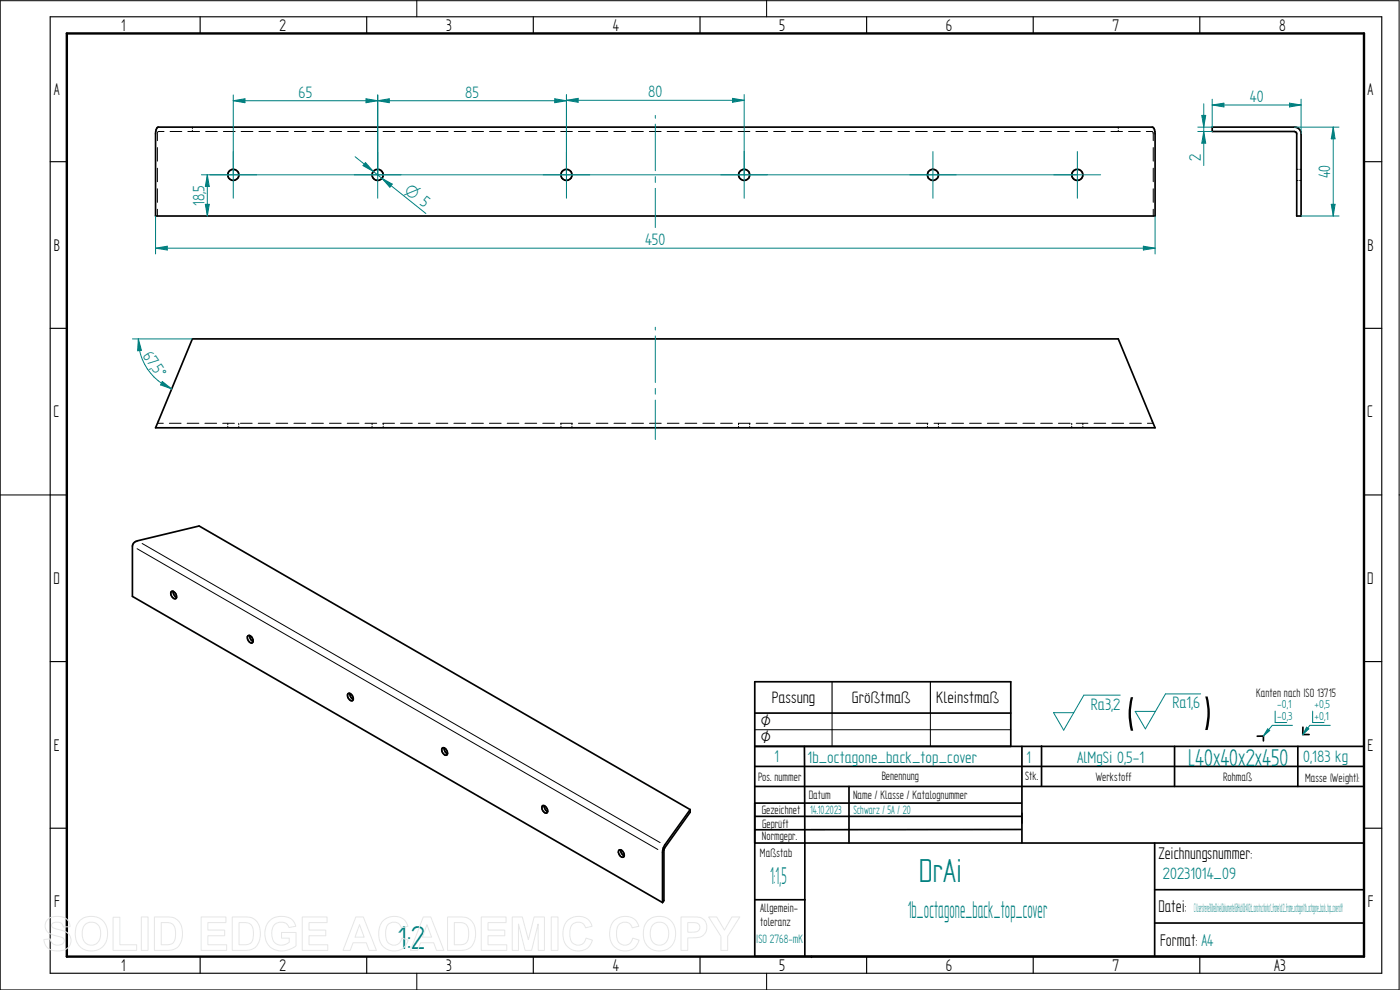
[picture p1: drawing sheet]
<svg xmlns="http://www.w3.org/2000/svg" width="420mm" height="297mm" viewBox="0 0 420 297" stroke-linecap="round" stroke-linejoin="round" font-family="sans-serif">
<g fill="none" stroke="#000" stroke-width=".51">
<path d="M226.5 214h76.8M391 218.2v2.2h1.9M226.5 223.9h182.9v63h-182.9v-82.3h76.8v19.3M226.5 236h182.9M226.5 230h182.9M241.4 223.9l.1 63M254.8 236v16.9M306.7 223.9v29M312.6 223.8v12M352.5 223.9v12.1M379.2 220.9h-1.9M379.2 220.8v1.5"/>
<path d="M389.5 223.9v12.1M226.5 252.9h182.9M226.5 244.9h80M226.5 241h80M306.5 248.9l-80 .1M346.5 252.9v34M226.5 270h15M346.5 276.9h62.9M346.5 267h62.9"/>
</g>
<circle cx="243.5" cy="286.9" r=".25" fill="#000"/>
<path d="M249.7 204.6v9.4M279.2 204.6v9.4" fill="none" stroke="#000" stroke-width=".34"/>
<path d="M226.5 218.9h76.8M249.7 214v9.9M279.2 214v9.9" fill="none" stroke="#000" stroke-width=".3"/>
<path d="M381.8 217.6l-2.6 3.2" fill="none" stroke="#008080" stroke-width=".3"/>
<path d="M380.4 218.7l.7 .5-1.9 1.6z" fill="#008080"/>
<path d="M380.4 218.7l.7 .5-1.9 1.6zM381.8 217.6h6.1M382.7 213.4v3.4h3.5M393.1 217.6l-2.1 2.8" fill="none" stroke="#008080" stroke-width=".3"/>
<path d="M392.1 218.2l.7 .5-1.8 1.7z" fill="#008080"/>
<path d="M46.7 74.5l3.5-.6v1.1zM46.7 64.8v11.4M346.7 64.8v11.4M336.2 208.6h-10.9l-6.1 10.5-3-5.3h6.1M360.3 208.2h-10.5l-6.1 10.5-3-5.3h6M392.1 218.2l.7 .5-1.8 1.7zM393.1 217.6h6.1M393.9 213.4v3.4h3.5" fill="none" stroke="#008080" stroke-width=".3"/>
<g fill="none" stroke="#000" stroke-width=".3">
<path d="M.1 .2h419.8v296.8h-419.8M125.1 0v5M230.1 0v5M47.3 39.7v.2M49.2 39.5h-1.8M51 39.5h3.6M56.4 39.5h3.5M57.7 38.1v.5M57.7 39.1v.4M61.7 39.5h3.5M67 39.5h3.6M72.4 39.5h3.5"/>
<path d="M77.7 39.5h3.5M83 39.5h3.5M88.3 39.5h3.6M93.7 39.5h3.5M99 39.5h3.5M104.3 39.5h3.6M109.7 39.5h3.4M115 39.5h3.5M120.3 39.5h3.5M125.6 39.5h3.5M131 39.5h3.5M136.3 39.5h3.5"/>
<path d="M141.6 39.5h3.5M146.9 39.5h3.5M152.3 39.5h3.5M157.6 39.5h3.5M162.9 39.5h3.5M168.3 39.5h3.5M173.6 39.5h3.5M178.9 39.5h3.5M184.2 39.5h3.5M189.6 39.5h3.5M194.9 39.5h3.5M200.2 39.5h3.5"/>
<path d="M205.6 39.5h3.4M210.9 39.5h3.5M216.2 39.5h3.5M221.5 39.5h3.5M226.9 39.5h3.5M232.2 39.5h3.5M237.5 39.5h3.5M242.8 39.5h3.5M248.1 39.5h3.6M253.5 39.5h3.5M258.8 39.5h3.5M264.1 39.5h3.6"/>
<path d="M269.5 39.5h3.5M274.8 39.5h3.5M280.1 39.5h3.5M285.4 39.5h3.6M290.8 39.5h3.5M296.1 39.5h3.5M301.4 39.5h3.5M306.7 39.5h3.5M312.1 39.5h3.5M317.4 39.5h3.5M322.7 39.5h3.6M328.1 39.5h3.5"/>
<path d="M333.4 39.5h3.5M335.6 38.1v.5M335.6 39.1v.4M338.7 39.5h3.5M344 39.5h1.9M346 39.7l.1 .2M47.2 40v2.2M47.2 44.3v4M47.2 50.5v4M47.2 56.6v4.1M346.1 40v2.2M346.1 44.3v4"/>
<path d="M346.1 50.5v4M346.1 56.6v4.1M389.2 50.8h.4M389.2 54.1h.3M390 54.1h.5M390.1 50.8h.4M47.2 62.8v2M346.1 62.8v2M47.2 127h1.8M50.8 127h3.5M56.2 127h3.5M61.5 127h3.5"/>
<path d="M66.8 127h3.5M68.4 127v.4M68.4 127.9v.5M71.7 127v.5M71.7 127.9v.5M72.2 127h3.5M77.5 127h3.5M82.8 127h3.5M88.2 127h3.5M93.5 127h3.6M98.9 127h3.5M104.2 127h3.5"/>
<path d="M109.5 127h3.6M111.7 127v.4M111.7 127.9v.5M114.9 127h3.5M115 127v.5M115 127.9v.5M120.2 127h3.5M125.5 127h3.6M130.9 127h3.5M136.2 127h3.5M141.6 127h3.5M146.9 127h3.5"/>
<path d="M152.2 127h3.5M157.6 127h3.5M162.9 127h3.5M168.2 127h3.6M168.3 127v.4M168.3 127.9v.5M171.7 127v.5M171.7 127.9v.5M173.6 127h3.5M178.9 127h3.5M184.3 127h3.5M189.6 127h3.5"/>
<path d="M194.9 127h3.5M200.3 127h3.5M205.6 127h3.5M210.9 127h3.5M216.3 127h3.5M221.6 127.9v.5M225 127v.5M225 127.9v.5M225.1 127h-3.5v.4M226.9 127h3.6M232.3 127h3.5M237.6 127h3.5"/>
<path d="M242.9 127h3.6M248.3 127h3.5M253.7 127h3.5M259 127h3.5M264.3 127h3.5M269.7 127h3.5M275 127h3.5M278.3 127v.4M278.3 127.9v.5M280.3 127h3.5M281.6 127v.5M281.6 127.9v.5"/>
<path d="M285.7 127h3.5M291 127h3.5M296.3 127h3.5M301.7 127h3.5M307 127h3.5M312.3 127h3.5M317.7 127h3.5M321.6 127v.4M321.6 127.9v.5M323 127h3.5M325 127v.5M325 127.9v.5"/>
<path d="M328.3 127h3.5M333.7 127h3.5M339 127h3.6M344.4 127h1.7M.1 148.5h15M419.9 148.5h.2M41.1 164.6l156.3 90.3M42.7 163.1l155.4 89.7M125.1 292v5M230.1 292v5"/>
</g>
<g fill="none" stroke="#000" stroke-width=".34">
<path d="M15.1 5h399.6v287h-399.6zM60.1 5v5M110.1 5v5M160.1 5v5M210.1 5v5M260.1 5v5M310.1 5v5M360.1 5v5M15.1 48.5h5M409.4 48.5h5.3M15.1 98.5h5M409.4 98.5h5.3"/>
<path d="M15.1 148.5h5M409.4 148.5h5.3M15.1 198.5h5M409.4 198.5h5.3M15.1 248.5h5M409.4 248.5h5.3M60.1 287v5M110.1 287v5M160.1 287v5M210.1 287v5M260.1 287v5M310.1 287v5"/>
<path d="M360.1 287v5"/>
</g>
<path d="M20.1 10h389.3v277h-389.3z" fill="none" stroke="#000" stroke-width=".72"/>
<g fill="none" stroke="#000" stroke-width=".51">
<path d="M47.2 38.2l298.6-.1a1.64 1.64 0 0 1 .9 2v24.7h-300v-24.7l.2-1.2zM363.8 38.1h24.7a1.97 1.97 0 0 1 2 2v24.7h-1.3l-.1-25-.6-.3h-24.7zM57.7 101.7h277.9l11.1 26.7h-300zM51.4 177.5a1.33 1.33 0 0 1 1.4 .6 1.33 1.33 0 0 1-.1 1.5 1.51 1.51 0 0 1-1.3-2.1zM52 177.4l.1 .9 .9 .9M74.4 190.8a1.33 1.33 0 0 1 1.4 .6 1.33 1.33 0 0 1-.1 1.5 1.51 1.51 0 0 1-1.3-2.1zM75 190.7l.3 1.2 .7 .6M104.4 208.2a1.35 1.35 0 0 1 1.4 .5 1.35 1.35 0 0 1 0 1.5 1.51 1.51 0 0 1-1.4-2zM105 208.1l.4 1.2 .6 .5M132.7 224.5a1.33 1.33 0 0 1 1.4 .6 1.33 1.33 0 0 1 0 1.5 1.51 1.51 0 0 1-1.4-2.1zM133.3 224.4v.4a1.63 1.63 0 0 0 1 1.3M162.8 241.8a1.39 1.39 0 0 1 1.3 .6 1.39 1.39 0 0 1 0 1.5 1.53 1.53 0 0 1-1.3-2.1z"/>
<path d="M163.3 241.7v.4a1.76 1.76 0 0 0 1.1 1.4M185.7 255.1a1.35 1.35 0 0 1 1.4 .6 1.35 1.35 0 0 1 0 1.5 1.51 1.51 0 0 1-1.4-2.1zM186.3 255l.1 .8 1 1M207.1 242.9v.8l-7.8 11.1v15.4l-.5 .6M207.1 242.9l-8 11.4-.3 1.4v15.1M207.1 242.9l-147.3-85.1-18.5 4.5a1.88 1.88 0 0 0-1.6 1.5v15.1l159.1 91.9"/>
<circle cx="70" cy="52.5" r="1.66"/>
<circle cx="113.3" cy="52.5" r="1.67"/>
<circle cx="170" cy="52.5" r="1.66"/>
<circle cx="223.3" cy="52.5" r="1.66"/>
<circle cx="280" cy="52.5" r="1.66"/>
<circle cx="323.3" cy="52.5" r="1.67"/>
</g>
<path d="M46.7 74.5l3.5-.6v1.1z" fill="#008080"/>
<path d="M343.1 73.9l3.6 .6-3.6 .5z" fill="none" stroke="#008080" stroke-width=".3"/>
<path d="M343.1 73.9l3.6 .6-3.6 .5z" fill="#008080"/>
<path d="M106.6 47l21.2 17.1M109.7 48.8l2.3 2.6-3-1.7zM46.7 74.5h300" fill="none" stroke="#008080" stroke-width=".3"/>
<path d="M109.7 48.8l2.3 2.6-3-1.7z" fill="#008080"/>
<path d="M114.6 53.5l3.1 1.7-.7 1z" fill="none" stroke="#008080" stroke-width=".3"/>
<path d="M114.6 53.5l3.1 1.7-.7 1z" fill="#008080"/>
<g fill="none" stroke="#008080" stroke-width=".3">
<path d="M170 30.1l3.5-.6v1.2zM170 28.4v31.1M196.7 34.6v.9M196.7 37.3v13.9M223.3 28.4v31.1M63 52.5h14M70 45.5v14M106.3 52.5h14M113.4 45.5v14M163 52.5h14M196.7 53v1.7M196.7 56.5v11.8"/>
<path d="M216.3 52.5h14M273 52.5h14M280 45.5v14M316.3 52.5h14M323.3 45.5v14"/>
</g>
<path d="M170 30.1l3.5-.6v1.2z" fill="#008080"/>
<path d="M219.8 29.5l3.5 .6-3.5 .6z" fill="none" stroke="#008080" stroke-width=".3"/>
<path d="M219.8 29.5l3.5 .6-3.5 .6z" fill="#008080"/>
<path d="M113.4 30.2l3.4-.6v1.2zM113.4 28.5v24M170 30.1h53.3M170 28.5v24" fill="none" stroke="#008080" stroke-width=".3"/>
<path d="M113.4 30.2l3.4-.6v1.2z" fill="#008080"/>
<path d="M166.5 29.6l3.5 .6-3.5 .6z" fill="none" stroke="#008080" stroke-width=".3"/>
<path d="M166.5 29.6l3.5 .6-3.5 .6z" fill="#008080"/>
<path d="M70 28.5v24M70 30.2l3.5-.6v1.2zM113.4 30.2h56.6M113.4 28.5v24" fill="none" stroke="#008080" stroke-width=".3"/>
<path d="M70 30.2l3.5-.6v1.2z" fill="#008080"/>
<path d="M109.8 29.6l3.6 .6-3.6 .6z" fill="none" stroke="#008080" stroke-width=".3"/>
<path d="M109.8 29.6l3.6 .6-3.6 .6z" fill="#008080"/>
<path d="M70 30.2h43.4M60.4 52.5h262.9M61.6 61.3h1.2l-.6 3.5z" fill="none" stroke="#008080" stroke-width=".3"/>
<path d="M61.6 61.3h1.2l-.6 3.5z" fill="#008080"/>
<path d="M62.2 52.5l.6 3.5h-1.2z" fill="none" stroke="#008080" stroke-width=".3"/>
<path d="M62.2 52.5l.6 3.5h-1.2z" fill="#008080"/>
<path d="M62.2 52.5v12.3M196.7 98.2v.8M39.7 101.7h18M41.5 101.7l.9 3.4-1.1 .1zM196.7 100.8v14M196.7 116.5v1.8M196.7 120.1v11.8" fill="none" stroke="#008080" stroke-width=".3"/>
<path d="M41.5 101.7l.9 3.4-1.1 .1z" fill="#008080"/>
<path d="M48.7 114.5l2.8 2.2-3.3-1.2z" fill="none" stroke="#008080" stroke-width=".3"/>
<path d="M48.7 114.5l2.8 2.2-3.3-1.2z" fill="#008080"/>
<path d="M388.5 38.1h13.4M400.1 38.1l.6 3.6h-1.2zM390.5 64.8h11.4M41.5 101.7a16.1 16.1 0 0 0 10 15" fill="none" stroke="#008080" stroke-width=".3"/>
<path d="M400.1 38.1l.6 3.6h-1.2z" fill="#008080"/>
<path d="M399.5 61.3h1.2l-.6 3.5z" fill="none" stroke="#008080" stroke-width=".3"/>
<path d="M399.5 61.3h1.2l-.6 3.5z" fill="#008080"/>
<path d="M363.8 29.8v8.3M387 30.9l3.5 .6-3.5 .6zM390.5 29.8v10.3M400.1 38.1v26.7" fill="none" stroke="#008080" stroke-width=".3"/>
<path d="M387 30.9l3.5 .6-3.5 .6z" fill="#008080"/>
<path d="M363.8 31.5l3.5-.6v1.2z" fill="none" stroke="#008080" stroke-width=".3"/>
<path d="M363.8 31.5l3.5-.6v1.2z" fill="#008080"/>
<path d="M359.5 39.5h4.3M359.5 38.1h4.3M361.3 39.5l.6 3.5h-1.2zM363.8 31.5h26.7" fill="none" stroke="#008080" stroke-width=".3"/>
<path d="M361.3 39.5l.6 3.5h-1.2z" fill="#008080"/>
<path d="M360.7 34.6h1.2l-.6 3.5z" fill="none" stroke="#008080" stroke-width=".3"/>
<path d="M360.7 34.6h1.2l-.6 3.5z" fill="#008080"/>
<path d="M361.3 31.2v18.5" fill="none" stroke="#008080" stroke-width=".3"/>
<g fill="none" stroke="#e6e6e6" stroke-width=".3">
<path d="M14.2 276a4.8 4.8 0 0 1 6.2 .1l.4 .9 .2 1-2 .1a1.98 1.98 0 0 0-1.5-1.4 1.98 1.98 0 0 0-2 .7 1.32 1.32 0 0 0 1.6 1.4l.5 .1a4 4 0 0 1 3.6 2.5 3.3 3.3 0 0 1-3.9 3.9 3.6 3.6 0 0 1-4.1-3.4l1.9-.2a2.26 2.26 0 0 0 1.8 1.9 2.26 2.26 0 0 0 2.4-1.1 1.29 1.29 0 0 0-1.5-1.5 4.7 4.7 0 0 1-4.1-2.3l-.1-1.3zM23.9 276.2a5 5 0 0 1 6.2-.5 5 5 0 0 1 2.1 5.7 4.9 4.9 0 0 1-6 3.8 4.9 4.9 0 0 1-3.5-6.2l.3-1.4zM25.4 277.5a2.82 2.82 0 0 1 3.4-.5 2.82 2.82 0 0 1 1.4 3.1 2.81 2.81 0 0 1-1.5 3.2 2.81 2.81 0 0 1-3.5-.9 4.9 4.9 0 0 1 .2-4.9zM33.9 275.2h2.1v8.3h5v1.7h-7.1zM42.4 275.1h2v10.1h-2zM46.3 275.1h3.7a4.3 4.3 0 0 1 4.8 5.1 4.3 4.3 0 0 1-4.6 5h-3.9zM48.4 276.8a4.7 4.7 0 0 1 3.5 .6 5 5 0 0 1-.2 5.7l-1.1 .3-2.2 .1zM60.4 275.1h7.4v1.7h-5.4v2.3h5v1.7h-5v2.7h5.6v1.7h-7.6zM69.7 275.1h3.7a4.3 4.3 0 0 1 4.7 5.1 4.3 4.3 0 0 1-4.6 5h-3.8zM71.7 276.8a4.7 4.7 0 0 1 3.6 .6 5 5 0 0 1-.2 5.7l-1.1 .3-2.3 .1zM80.9 276.2a5.3 5.3 0 0 1 7.2 .3l.7 1.4-2.1 .4a2.73 2.73 0 0 0-3.3-1.5 2.73 2.73 0 0 0-1.8 3.2 3.1 3.1 0 0 0 1.6 3.3 3.1 3.1 0 0 0 3.6-.6v-1.2h-2.3v-1.7h4.3v4a5.9 5.9 0 0 1-8.5-.6 6 6 0 0 1 .6-7zM90.7 275.1h7.5v1.7h-5.5v2.3h5.1v1.7h-5.1v2.7h5.7v1.7h-7.7z"/>
<path d="M106.8 275.1h2.2l4 10.1h-2.2l-.9-2.3h-4l-.8 2.3h-2.2zM107.9 277.5l1.4 3.7h-2.8zM114.9 276.3a4.4 4.4 0 0 1 7.5 1.6l-2 .5a2.41 2.41 0 0 0-2.8-1.6 2.41 2.41 0 0 0-1.9 2.7 3.3 3.3 0 0 0 1.7 4 2.35 2.35 0 0 0 3.2-2l1.9 .6a4.5 4.5 0 0 1-5.3 3.1 4.5 4.5 0 0 1-3.5-5l.4-2.5zM127 275.1h2.3l3.9 10.1h-2.2l-.8-2.3h-4l-.9 2.3h-2.1zM128.1 277.5l1.4 3.7h-2.7zM134.3 275.1h3.7a4.3 4.3 0 0 1 4.7 5.1 4.3 4.3 0 0 1-4.6 5h-3.8zM136.3 276.8a4.7 4.7 0 0 1 3.6 .6 5 5 0 0 1-.2 5.7l-1.1 .3-2.3 .1zM144.4 275.1h7.5v1.7h-5.4v2.3h5v1.7h-5v2.7h5.6v1.7h-7.7zM153.7 275.1h3l1.9 6.8 1.7-6.8h3.1v10.1h-1.9v-8l-2 8h-1.9l-2-8v8h-1.9zM165.4 275.1h2.1v10.1h-2.1zM170.2 276.3a4.4 4.4 0 0 1 7.5 1.6l-2 .5a2.41 2.41 0 0 0-2.8-1.6 2.41 2.41 0 0 0-1.9 2.7 3.3 3.3 0 0 0 1.7 4 2.35 2.35 0 0 0 3.2-2l1.9 .6a4.5 4.5 0 0 1-5.3 3.1 4.5 4.5 0 0 1-3.6-5l.5-2.5zM184.2 276.3a4.4 4.4 0 0 1 7.5 1.6l-2 .5a2.41 2.41 0 0 0-2.8-1.6 2.41 2.41 0 0 0-1.9 2.7 3.3 3.3 0 0 0 1.7 4 2.35 2.35 0 0 0 3.2-2l1.9 .6a4.5 4.5 0 0 1-5.3 3.1 4.5 4.5 0 0 1-3.5-5l.4-2.5z"/>
<path d="M194.4 276.2a5 5 0 0 1 6.2-.5 5 5 0 0 1 2.1 5.7 4.9 4.9 0 0 1-6.1 3.8 4.9 4.9 0 0 1-3.5-6.2l.4-1.4zM195.9 277.5a2.82 2.82 0 0 1 3.4-.5 2.82 2.82 0 0 1 1.4 3.1 2.81 2.81 0 0 1-1.6 3.2 2.81 2.81 0 0 1-3.4-.9 4.9 4.9 0 0 1 .2-4.9zM204.4 275.1h3.2a3.8 3.8 0 0 1 4.1 1.4 3.3 3.3 0 0 1-.2 3.6 3.3 3.3 0 0 1-3.2 1.3h-1.9v3.8h-2zM206.4 276.8a4.8 4.8 0 0 1 3.1 .4 1.49 1.49 0 0 1 .3 1.8 1.49 1.49 0 0 1-1.7 .7h-1.7zM212.7 275.1h2.4l2.3 4 2.3-4h2.3l-3.6 5.8v4.3h-2v-4.3z"/>
</g>
<g font-size="16.1">
<text x="338" y="219.2">(</text>
<text x="361.1" y="218.9">)</text>
</g>
<g font-size="11.3" fill="#008080">
<text x="275.7" y="264.6">DrAi</text>
<text x="119.3" y="284.8">1:2</text>
</g>
<g font-size="8.2" fill="#008080">
<text x="356.6" y="229.8">L40x40x2x450</text>
<text x="231.1" y="265.3">1:1,5</text>
<text x="272.4" y="275.5">1b_octagone_back_top_cover</text>
</g>
<g font-size="5.7">
<text x="36.4" y="9.2">1</text>
<text x="83.9" y="9.2">2</text>
<text x="133.9" y="9.2">3</text>
<text x="183.9" y="9.2">4</text>
<text x="233.9" y="9.2">5</text>
<text x="283.9" y="9.2">6</text>
<text x="333.9" y="9.2">7</text>
<text x="383.9" y="9.2">8</text>
<text x="16.1" y="28.5">A</text>
<text x="410.4" y="28.5">A</text>
<text x="16.1" y="75.2">B</text>
<text x="410.4" y="75.2">B</text>
<text x="16" y="125.2">C</text>
<text x="410.3" y="125.2">C</text>
<text x="16" y="175.2">D</text>
<text x="410.3" y="175.2">D</text>
<text x="16.1" y="225.2">E</text>
<text x="410.4" y="225.2">E</text>
<text x="347.7" y="257.6">Zeichnungsnummer:</text>
<text x="16.3" y="272">F</text>
<text x="347.7" y="273.6">Datei:</text>
<text x="410.5" y="272">F</text>
<text x="348.2" y="283.9">Format: A4</text>
<text x="36.4" y="291.2">1</text>
<text x="83.9" y="291.2">2</text>
<text x="133.9" y="291.2">3</text>
<text x="183.9" y="291.2">4</text>
<text x="233.9" y="291.2">5</text>
<text x="283.9" y="291.2">6</text>
<text x="333.9" y="291.2">7</text>
<text x="382.4" y="291.2">A3</text>
</g>
<g font-size="5.7" fill="#008080">
<text x="232.5" y="228.7">1</text>
<text x="308.1" y="228.9">1</text>
</g>
<g font-size="5.6" fill="#008080">
<text x="89.6" y="29.3">65</text>
<text x="139.6" y="29.3">85</text>
<text x="194.5" y="29.3">80</text>
<text x="375.1" y="30.6">40</text>
<text x="360.4" y="48.4" transform="rotate(-90 360.4 48.4)">2</text>
<text x="399.2" y="53.6" transform="rotate(-90 399.2 53.6)">40</text>
<text x="61.3" y="61.8" transform="rotate(-90 61.3 61.8)">18,5</text>
<text x="193.6" y="73.6">450</text>
<text x="42.7" y="106.7" transform="rotate(56 42.7 106.7)">67,</text>
<text x="45.5" y="110.8" transform="rotate(56 45.5 110.8)">5°</text>
<text x="327.4" y="212.9">Ra3,2</text>
<text x="351.9" y="212.6">Ra1,6</text>
<text x="242.4" y="228.9">1b_octagone_back_top_cover</text>
<text x="323.2" y="228.9">AlMgSi 0,5-1</text>
<text x="391.1" y="228.8">0,183 kg</text>
<text x="349" y="263.7">20231014_09</text>
</g>
<g font-size="5.6">
<text x="231.6" y="210.9">Passung</text>
<text x="255.6" y="210.9">Größtmaß</text>
<text x="281" y="210.9">Kleinstmaß</text>
<text x="228.4" y="218.2">Ø</text>
<text x="228.4" y="223.1">Ø</text>
</g>
<text font-size="5.4" fill="#008080" x="121.1" y="57.5" transform="rotate(39 121.1 57.5)">O 5</text>
<g font-size="4.1">
<text x="377" y="209">Kanten nach ISO 13715</text>
<text x="307.7" y="234">Stk.</text>
<text x="227.5" y="234.3">Pos. nummer</text>
<text x="242.7" y="239.7">Datum</text>
<text x="256" y="239.6">Name / Klasse / Katalognummer</text>
<text x="264.6" y="234.1">Benennung</text>
<text x="328.8" y="234.4">Werkstoff</text>
<text x="367.1" y="234.2">Rohmaß</text>
<text x="391.7" y="234.6">Masse (Weight):</text>
<text x="228.6" y="244.1">Gezeichnet</text>
<text x="228.7" y="248.3">Geprüft</text>
<text x="228.1" y="257.1">Maßstab</text>
<text x="228.7" y="252.2">Normgepr.</text>
<text x="228.1" y="273.5">Allgemein-</text>
<text x="228.1" y="277.7">toleranz</text>
</g>
<g font-size="4.1" fill="#008080">
<text x="243.1" y="244.3">14.10.2023</text>
<text x="256.1" y="244.3">Schwarz / 5A / 20</text>
<text x="358.4" y="273.6">C:\Users\rene3\OneDrive\Dokumente\GitHub\DrAI\2d_construction\a1_frame\a1.2_frame_octagon\1b_octagone_back_top_cover.dft</text>
<text x="227" y="283">ISO 2768-mK</text>
</g>
<g font-size="3.9" fill="#008080">
<text x="383.3" y="212.5">-0,1</text>
<text x="394.5" y="212.5">+0,5</text>
<text x="383.3" y="216.2">-0,3</text>
<text x="394.5" y="216.2">+0,1</text>
</g>
</svg>
